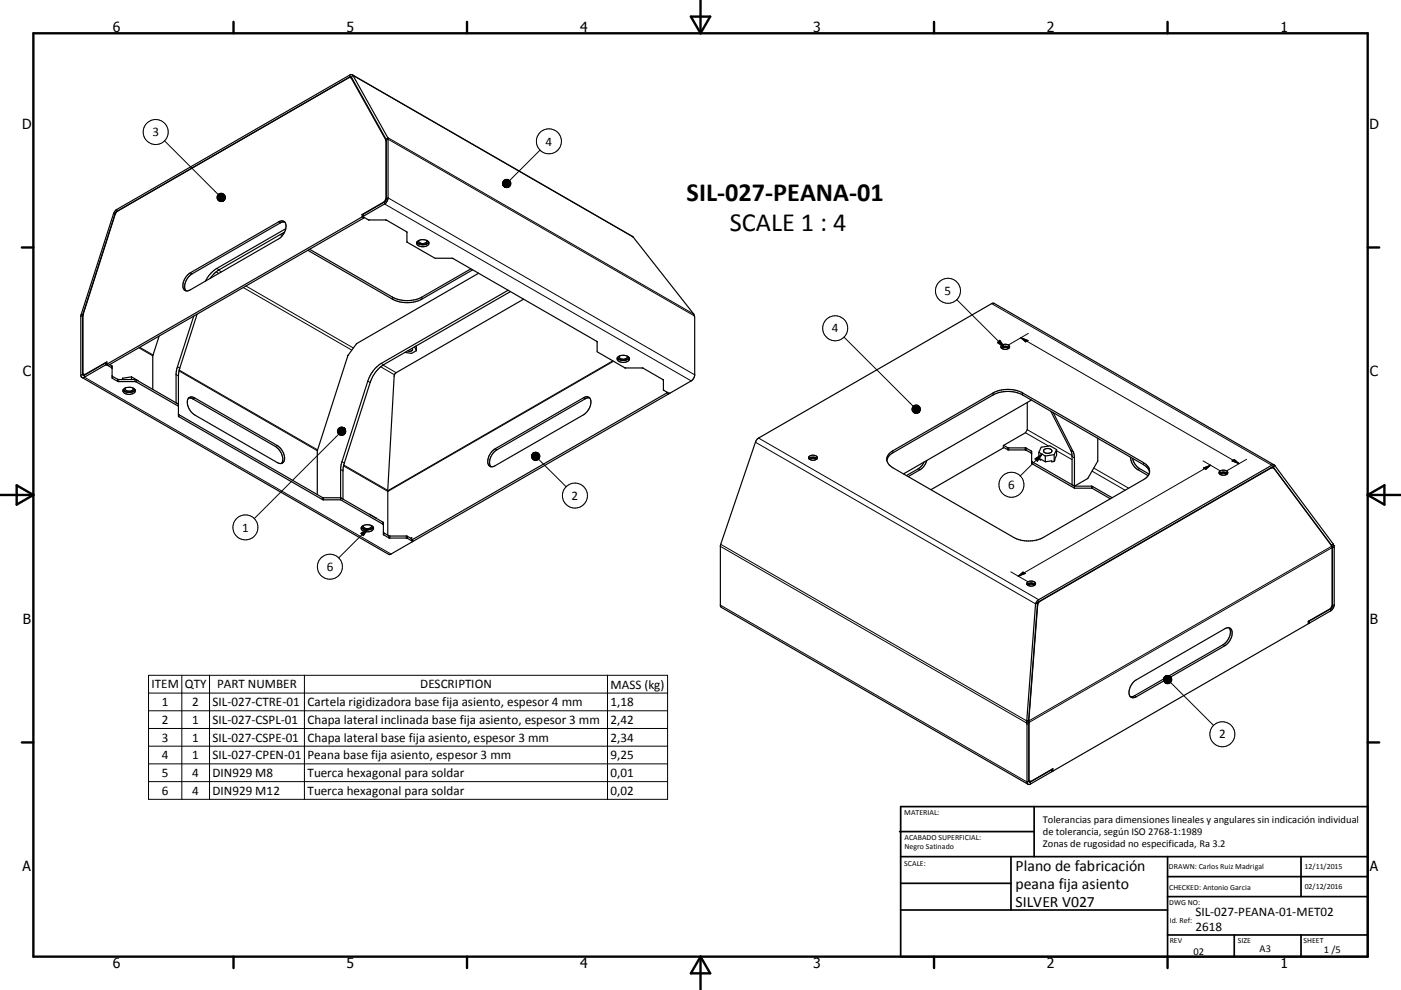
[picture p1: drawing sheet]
<svg xmlns="http://www.w3.org/2000/svg" width="420mm" height="297mm" viewBox="0 0 420 297" stroke-linecap="round" stroke-linejoin="round" font-family="sans-serif">
<g fill="none" stroke="#000" stroke-width=".36">
<path d="M105.1 23.2l-.6 .1-69.5 40.2-.5 .8-9.6 30.2v17.6l.5 .3M105.1 23.2l10.6 18.9v17.5M105.2 23.3l.3 .2M105.6 22.4l10.7 19.2v17.8a2.35 2.35 0 0 1-1 1.8l-6.4 3.7M105.6 22.4l-.7 .1-70.3 40.7-.6 .9-9.7 30.4-.1 18.1 .4 .6M105.6 22.4l84.2 48.7 18.2 23.1 .3 .9-.1 17.9-1 1.3-6.3 3.7h-.4M115.7 59.6l-.5 .9M115.7 59.6l.1 .1M84.1 70.4l.5 .3M84.6 70.1l.4 .2M85.3 69.6l-19.6 11.4-1.2 .8-1.5 1.7M85.3 66.6l-1.2 .3-26.5 15.3a4 4 0 0 0-1.8 5.1"/>
<path d="M85.7 68.6l-20.7 11.9a9.1 9.1 0 0 0-3.4 3.9M92.3 75.1l25.3 14.6a9.7 9.7 0 0 0 8.9 0l15.2-8.7M92.8 74.8l24.8 14.3a9.7 9.7 0 0 0 8.9 0l14.7-8.4M108.6 64.4l.2 .1M108.6 64.4v.7M108.6 65.1l.5 .3M108.6 65.1l-76.6 44.2M108.8 65h.1M108.9 65v.1M108.9 64.9l-.1 .1M108.9 65.1l1.7 .9 5.4 .1 5.9 3.4 .3 3.2 8.2 4.8 5.5 .1 43 24.8 .1 3.1 8.4 4.9h5.4l6 3.5 .1 3.1 1.6 1M108.9 64.9h.1"/>
<path d="M109.1 65.4l-76.6 44.2-.5-.3M109.1 65.2v.2M115.2 60.5l.1 .1M115.2 60.5l-6.6 3.9M115.3 60.6l-6.4 3.7-.1 .7M115.3 60.6l.5-.8v-17.9l-10.4-18.7-.4-.1-70.2 40.6-10 30.9v17.9l.5 .1 6.4-3.7h.3M125 72.6a2.44 2.44 0 0 0 3.5 0M125.5 72.1a1.3 1.3 0 0 0 1 1.1 1.3 1.3 0 0 0 1.3-.5l.2-.6M128 72.1a2.57 2.57 0 0 0-3 .5M128 72.1l.5 .5M128.5 72.6a.97 .97 0 0 1-.9 1.3 1.86 1.86 0 0 1-2.7-1.1l.1-.2M56.2 82.6l.8-.7 26.5-15.3a1.44 1.44 0 0 1 1.9 0 1.44 1.44 0 0 1 .3 1.8 4.9 4.9 0 0 1-2.2 3.3l-26.5 15.3a1.36 1.36 0 0 1-1.6 .1 1.36 1.36 0 0 1-.6-1.6 4.9 4.9 0 0 1 1.4-2.9z"/>
<path d="M58.1 94.8l-5.2 16.7-.1 9.4 .7 .4-12.8-7.4h-5.1l-2-1.2M59.1 94.3l-5.5 17.1v13.6l43.1 24.9h5.4M143.5 82l-36.6 21.1-2.6 3.5M152.3 87.1l-38 21.9a9.8 9.8 0 0 0-4 5.3l-7.9 24.7-.3 1.8v9.1M153 87.5l-38 21.9a9.9 9.9 0 0 0-4 5.4l-7.9 24.6-.3 1.9v8.4l-.7-.4M157 89.8l-38.2 22-.5 .4-2.1 35 .1 13.4M24.6 113.2l91.9 53.1 .7-.1 6.5-3.8M25.4 112.4l.1 .1M32 109.3v-.7l-6.6 3.8M32.9 109.4l.7 .5 .2 3.6 1.7 1h5.2l12.8 7.4M33.6 110.5l-1.9-1-6.4 3.7h-.7M36.8 113.5v.4"/>
<path d="M36.8 113.5l-.2 .4M36.9 116.9a2.44 2.44 0 0 0 3.6 0M37.5 116.4a1.3 1.3 0 0 0 .9 1 1.3 1.3 0 0 0 1.4-.4l.1-.6M39.4 113.1l2 1.2M39.4 113.1v.8M39.4 113.1l-2.6 .4M40.5 116.9a1.23 1.23 0 0 1-1.6 1.4 1.46 1.46 0 0 1-2-1.4M40.5 116.9a2.48 2.48 0 0 0-3.6 0M47.7 100.8l-1.9 6v10M56.5 119.4l1.3 .3 24.8 14.3a4.1 4.1 0 0 1 1.8 5M56.5 119.4l.7-.3 1.2 .3 24.7 14.3a4.1 4.1 0 0 1 1.8 5l-.6 .4-1.2-.3-24.7-14.3a4.1 4.1 0 0 1-1.9-5.1zM104.3 106.7l-9.2 28.5v13.2"/>
<path d="M104.3 106.6v.1M123.5 104.6a.51 .51 0 0 1 .1 .7 .51 .51 0 0 1-.7 .1l-.6-.2M124.3 104.1l.5 1.1M124.7 103.8l.1 1.4M124.8 105.2l-1.4 .8-2-.3M176.7 119.4l-1.2 .2-26.5 15.4a4 4 0 0 0-1.8 5M185.1 107.3a2.44 2.44 0 0 0 3.5 0M185.2 107.2a2.43 2.43 0 0 1 3.5 .3 1.88 1.88 0 0 1-2.9 1 .87 .87 0 0 1-.6-1.3zM185.6 106.9a1.32 1.32 0 0 0 2.3 .5l.2-.5M200 117.9l-76.6 44.1M200 117.6v.3M200 117.9l.5 .3"/>
<path d="M200.5 118.2l-76.5 44.1-.6-.3M200.5 118v.2M300.2 104.3a1.82 1.82 0 0 0 2 .3M300.2 104.3a.98 .98 0 0 1 .4-.9 .98 .98 0 0 1 1-.1 .73 .73 0 0 1 1 .4 .73 .73 0 0 1-.4 .9M300.2 104.3a1.86 1.86 0 0 1 2.4 0M300.5 104.6a1 1 0 0 1 1.7 0M53.5 124.2l43.2 25.1h5.4M147.6 135.4l.8-.7 26.5-15.4a1.37 1.37 0 0 1 1.7-.1 1.37 1.37 0 0 1 .6 1.6 5 5 0 0 1-2.3 3.6l-26.5 15.3a1.44 1.44 0 0 1-1.8 0 1.44 1.44 0 0 1-.3-1.8l.3-1.1zM242.5 137.6a1.82 1.82 0 0 0 2.1 .3M242.5 137.6a.98 .98 0 0 1 .4-.9 .98 .98 0 0 1 1-.1 .79 .79 0 0 1 .9 .2 .79 .79 0 0 1 .1 .9l-.3 .2M242.5 137.6a1.88 1.88 0 0 1 2.5 0M242.9 137.9a.98 .98 0 0 1 1.7 0"/>
<path d="M265.9 138.1a3.3 3.3 0 0 1 1.8-2.3l30-17.3a9.7 9.7 0 0 1 8.9 0l36.2 20.9a3.4 3.4 0 0 1 1.8 2.3M266.6 136.1l1.1-.9 30-17.3a9.7 9.7 0 0 1 8.9 0l36.2 20.9a2.7 2.7 0 0 1 1.9 2.5 2.7 2.7 0 0 1-1.9 2.6l-30 17.3a9.7 9.7 0 0 1-8.9 0l-36.2-20.9a2.63 2.63 0 0 1-1.1-4.2zM277 138.6l-.6 1.1-.8 .8-3.8 2.2M277.9 138.1a4.9 4.9 0 0 1-2.1 2.8l-3.5 2.1M300.8 134.2l1.5 .8h5.2l1.8 1M300.9 133.6l1.4 .8h5.2l1.8 1 .1 3.7 12.7 7.4M308 120.8v8.1l-.6 .9-6.6 3.9v.7l-21.7 12.5M309.3 120l-38.4 22.2M309.3 138.3l12.8 7.6M311.5 135.7v2l.5 .3v-.3l1.4 .8M311.5 135.7l1.9 1.1M313 134.9a1.44 1.44 0 0 1 2.3 .5 1.47 1.47 0 0 1-2.4-.2z"/>
<path d="M313.4 136.8v1.7M315 123.4l6.2 12 .2 1.6v8.4l.7 .5M315.8 123.8l6.2 12.3 .1 10.4M316.1 138.4l-.8 .2v-.3l-1.9 .2M316.1 136.4v2M316.1 136.4l-2.7 .4M316.8 134.9v1.7l-.7 1.8M316.8 134.9l-2-1.1-2.6 .4-.7 1.5M316.8 134.9l-.7 1.5M329.1 131.5v6.9l-2.9 5.1-4.1 2.4M338.9 137.2v.3a4.9 4.9 0 0 0 2.2 3.4l3.1 1.8M339.5 137.5a4.9 4.9 0 0 0 2.2 3.1l2.8 1.6"/>
<path d="M382 139.5l-.7 .1-69.9 40.3-.9 1.3M382 139.5l.2 .2M382 139.5l-84.1-48.5-.6 .1-69.9 40.3-.5 .5-10.9 31.8v18.1l.1 .3 92.1 53.2M382.2 139.7l17.5 23.5M382.2 139.7l-.7 .4M102.1 149.3l12.8 7.4 .2 3.8 1.7 .9 5.3 .1 1.6 .9M102.1 149.9l12.8 7.6M108.4 158.2a2.42 2.42 0 0 0 3.5 0M108.9 157.7l-.5 .5M108.9 157.7a2.64 2.64 0 0 1 3 .4M108.9 157.7a1.31 1.31 0 0 0 2.3 .6l.2-.6M110.8 154.3l.1 .1"/>
<path d="M111.9 158.1a1.21 1.21 0 0 1-1.6 1.4 1.47 1.47 0 0 1-1.9-1.3M112.8 155.4v.1M114.9 159.7l1.9 1.1h5l1.6 .8M322.1 146.5h5.4l5.4 3.1M322.1 145.9h5.4l5.9 3.4M365.6 142.1a1.78 1.78 0 0 1 2.4 0M365.6 141.5a1.61 1.61 0 0 1 2.5 .3 1.49 1.49 0 0 1-2.6 0zM366 142.4a.98 .98 0 0 1 1.6 0M381.2 140.3h.3M381.5 140.1l17.8 23.7 .1 17.9-.6 .9-6.6 3.8v.8l-76.5 44.1M381.5 140.1l-70.3 40.7M381.6 140.3l-.5 .1-69.7 40.3-.3 .9-2.7 34.7"/>
<path d="M381.6 140.3l.5 .3M123.1 161.5l.3-.2v.7M123.7 162.4h.1M123.7 162.2v.2M308 175.4a1.81 1.81 0 0 1 2.4 0M308 174.7a1.6 1.6 0 0 1 2.5 .4 1.5 1.5 0 0 1-2.6-.1zM308.3 175.7a.98 .98 0 0 1 1.7 0M399.4 164.2l.1 .2M399.5 164.4l-.1 17.7-.5 .6-6.6 3.7M399.7 163.2v.1M399.7 163.2l-.5 .4M399.7 163.3l.1 .4"/>
<path d="M399.8 163.7l.2 .4M399.8 163.7l-.4 .3M400 164.1v17.3a2.47 2.47 0 0 1-1.1 1.9l-6.3 3.6h-.4M400 164.1l-.5 .3M310.5 181.2l-2.7 35.1M311.2 180.8l-2.8 35.1M311.2 180.8l-.7 .4M368.5 188.3a4.1 4.1 0 0 1-1.8 5.1l-26.5 15.3-1.3 .3M307.7 216.9l.2 .4M307.8 216.3l-.1 .6M307.9 217.3v17.5l.3 .5M308.3 216.6l-.6 .3"/>
<path d="M308.3 216.6l.1 .3M308.3 216.3h.1M308.4 215.9l-.1 .7M308.4 215.9l-.6 .4M308.4 216.9l.1 17.7h.4l6.5-3.8M308.4 216.9l-.5 .4M308.4 216.3l.1 17.8M340.1 204.4l27.1-15.8a1.36 1.36 0 0 1 1.7-.1 1.36 1.36 0 0 1 .5 1.6 5 5 0 0 1-2.2 3.6l-26.5 15.3a1.45 1.45 0 0 1-1.8 0 1.45 1.45 0 0 1-.4-1.8 5.2 5.2 0 0 1 1.6-2.8zM308.4 234.1h.1M315.4 230.8v.7l-6.5 3.7-.7 .1M315.4 231.2l.3 .1M315.7 231.3v-.7l-6.7 3.9-.5-.4"/>
</g>
<g fill="none" stroke="#000" stroke-width=".3">
<path d="M104.9 22.5l.1 .7M105.3 23.4l.3 .2M105.4 23.2l.4-.6 84 48.5M49.3 42.2l16.1 16.1M115.6 41.9l.2 .2 .5-.3 91.8 52.9M115.7 42.3h.1M115.8 41.8l.4-.5 91.8 52.9M115.8 59.7l.5-.3 92 53.1M161.9 45l-9.1 9.2M34 64.1h.6M35 62.8l.1 .7M83.5 66.6l.6 .3"/>
<path d="M108.9 64.3v.6M115.3 60.6v.6l91.9 53.1M24.3 94.4h.6M24.9 94.7l-.7 .2M57 81.9l.6 .3M64.8 81.6l.8 .4M65 80.5l.7 .5M65.5 81.1l.9 .5M72.9 86.3l32.6 18.7M73.7 85.8l32.2 18.6M117.6 89.1v.6M126.5 89.1v.6"/>
<path d="M286.8 89.9l14.4 14.3M297.3 91.1l84 48.5M24.2 112.6l.6-.4 .5 .4v.6l91.9 53M31.7 108.9v.6M32 109.3v.2M33.5 109.7v.6M33.8 112.9v.6M35.2 113.8v.6M35.6 113.9v.6M40.5 113.9v.6M40.8 114v.6M41.6 104.3l4.2 2.5"/>
<path d="M41.9 104.2l4 2.3M52.8 112.4l.7 .4M53.2 110l.7 .4M53.7 111.3l41.4 23.9M53.7 111l41.5 24M58.4 119.4l-.6 .3M110.3 114.3l.7 .5M114.1 110l4.2 2.5M114.3 109l.7 .4M114.8 109.5l4 2.3M174.9 119.3l.6 .3M183.7 108.3l-67.5 38.9"/>
<path d="M183.9 108.4l-67.6 39-13.3-7.6M253 101.1l20.8 20.8M297.7 117.9v.6M299 102.8l.7-.7 1.5 2.1zM306.1 101.3l65.4 37.8M306.1 101.3l2.1 .9-.7 .4zM306.6 117.9v.6M308.3 100l-6 3.5M53.6 124.4v.6M83.1 133.7l-.5 .3M101.5 130.3l-25.3 25.3M102.5 138.5l.7 .4"/>
<path d="M103.1 139.5l13.1 7.6M148.4 134.7l.6 .3M161.5 137.8l8.2 8.2M226.5 132.7l84 48.5M227.4 131.4l84 48.5M267.7 135.2v.6M302.1 134.3v.6M302.4 134.4v.6M307.3 134.4v.6M307.4 129.8l7 4M307.7 134.5v.6M308 128.9l13.4 7.8"/>
<path d="M309.2 135.3v.6M309.5 138.5v.6M310.3 137.7l2.1-1.5-1.4 2.2zM312.4 136.2l-6.5 6.6M316.8 135.2l4.6 2.7M321 135.1l.7 .4M321.4 137l.7 .4M342.8 138.8v.6M360.7 138.3l5.2 3M362.9 139.6l-57.6 33.3M369.4 138.3l.7-.4 1.4 1.2zM373.7 137.8l-6 3.5"/>
<path d="M96.7 149.3v.6M97 149.3v.6M102.1 140.8l.7 .5M108.2 160l2.1-1.4-1.4 2.1zM110.3 158.6l-8.7 8.8M114.8 156.6v.7M115.1 159.9v.6M275.3 140.6l.5 .3M327.2 145.9v.6M327.4 141.3l9.9 5.8M327.6 146v.6M327.9 140.4l10.5 6.1"/>
<path d="M341.7 140.6l-.6 .3M360.8 140.4l2.1-.8-1.4 1.2zM380.9 140.4h.2M381.5 140.1l.3 .2M116.5 160.7v.6M116.9 160.8v.6M121.8 160.8v.6M122.2 160.9v.6M123.6 162.1v.2M216 163.9l91.7 53M216.1 163.3l91.7 53M303 171.6l5.2 3"/>
<path d="M305.3 172.9l1.4-1.3 .7 .4zM399.3 163.8l-90.9 52.5M399.4 164.3l-90.9 52.4-.2-.1M216 181.5l91.9 53.1 .5-.3 .5 .3v.6M311 181.6h.1M311.6 180.4l.1 .1M366.7 193.4l.5 .3M392.6 186.3v.6M398.8 182.6l.1 .7M400 181.4l-.6 .3M44.5 202.6h155.6v37.2h-155.6zM44.5 207.9h155.6"/>
<path d="M44.5 213.2h155.6M44.5 218.6h155.6M54.5 202.6v37.2M62.8 202.6v37.2M91.3 202.6v37.2M182.1 202.6v37.2M340.2 208.7l.5 .3M351 204.8l12.8 12.8M44.5 223.9h155.6M44.5 229.2h155.6M44.5 234.5h155.6M315.3 230.9v.6"/>
<circle cx="46.7" cy="39.6" r="3.7"/>
<circle cx="164.6" cy="42.4" r="3.8"/>
<circle cx="250.4" cy="98.5" r="3.8"/>
<circle cx="284.2" cy="87.2" r="3.8"/>
<circle cx="73.6" cy="158.2" r="3.7"/>
<circle cx="172.4" cy="148.7" r="3.7"/>
<circle cx="303.2" cy="145.4" r="3.8"/>
<circle cx="98.9" cy="170" r="3.7"/>
<circle cx="366.5" cy="220.3" r="3.8"/>
</g>
<circle cx="399.8" cy="163.7" r=".18" fill="#000"/>
<g fill="none" stroke="#000" stroke-width=".71">
<path d="M10 10h400v277h-400zM70 6.6v3.4M140 6.6v3.4M207.1 5h5.8l-2.9 5zM210 0v10M280 6.6v3.4M350 6.6v3.4M6.6 74.2h3.4M410 74.2h3.5M0 148.5h10M5 145.6l5 2.9-5 2.9zM410 148.5h10.1"/>
<path d="M410 148.5l5.1-2.9v5.8zM6.6 222.7h3.4M410 222.7h3.5M70 287v3.4M140 287v3.4M210 287v10M210 287l2.9 5h-5.8zM280 287v3.4M350 287v3.4"/>
</g>
<g fill="none" stroke="#000" stroke-width=".51">
<path d="M269.7 249.5h40.3M270 242h140v45h-140zM270 257h140M303.1 257v16M310 242v15M350 257v30M390.1 257v12M270 265h33.1M270 273h80M350 269h60M350 263h60M350 280.5h60"/>
<path d="M370 280.5v6.5M390.1 280.5v6.5"/>
</g>
<g fill="#000" stroke="#000" stroke-width=".3">
<path d="M151 55.9l.5 .3zM151 55.9l.8 .4zM151 55.9l1 .4zM151 55.9l1.3 .3zM151 55.9l1.5 .2zM151 55.9l1.7 .1-.2 .1zM151 55.9l1.9-.1-.2 .2zM151 55.9l2.1-.4-.2 .3zM151 55.9l2.2-.6-.1 .2zM151 55.9l2.2-.9v.3zM151 55.9l2.1-1.2 .1 .3zM151 55.9l2.1-1.4v.2z"/>
<path d="M151 55.9l1.9-1.6 .2 .2zM152.7 54.1l.2 .2-1.9 1.6zM152.5 53.9l.2 .2-1.7 1.8zM152.2 53.8l.3 .1-1.5 2zM152 53.8h.2l-1.2 2.1zM151.7 53.8h.3l-1 2.1zM151.4 53.9l.3-.1-.7 2.1zM151.2 54l.2-.1-.4 2zM151 54.2l.2-.2-.2 1.9zM151 54.2v1.7l-.2-1.5zM150.8 54.4l.2 1.5zM150.7 54.7l.3 1.2z"/>
<path d="M150.7 54.9l.3 1zM150.7 55.2l.3 .7zM150.7 55.5l.3 .4zM150.9 55.7l.1 .2zM67.5 59.7l-.3 .4zM67.5 59.4l-.3 .7zM67.5 59.1l-.3 1zM67.5 58.9l-.3 1.2zM67.4 58.6l-.2 1.5zM67.2 58.4l.2 .2-.2 1.5zM67 58.2l.2 .2v1.7zM66.8 58.1l.2 .1 .2 1.9z"/>
<path d="M66.5 58l.3 .1 .4 2zM66.3 58h.2l.7 2.1zM66 58h.3l.9 2.1zM65.7 58.1l.3-.1 1.2 2.1zM65.5 58.2l.2-.1 1.5 2zM65.5 58.2l1.7 1.9-1.9-1.6zM65.3 58.5l1.9 1.6-2-1.4zM65.2 58.7l2 1.4-2.1-1.2zM65.1 58.9l2.1 1.2-2.1-.9zM65.1 59.2l2.1 .9-2.1-.6zM65.1 59.5l2.1 .6-2-.4zM65.2 59.7l2 .4-1.9-.2z"/>
<path d="M65.3 59.9l1.9 .2-1.7 .1zM65.5 60.2l1.7-.1-1.5 .2zM65.7 60.3l1.5-.2-1.3 .3zM65.9 60.4l1.3-.3zM66.2 60.5l1-.4zM66.5 60.5l.7-.4zM66.7 60.4l.5-.3zM67 60.3l.2-.2zM299 102.8l.7-.7 1.5 2.1zM306.1 101.3l2.1 .9-.7 .4zM102.8 128.2l.5 .3zM102.6 128.1l.7 .4z"/>
<path d="M102.3 128.1l1 .4zM102 128.2l1.3 .3zM101.8 128.3l1.5 .2zM101.6 128.5l.2-.2 1.5 .2zM101.4 128.7l.2-.2h1.7zM101.4 128.7l1.9-.2-2 .4zM101.3 128.9l2-.4-2.1 .7zM101.2 129.2l2.1-.7-2.1 .9zM101.2 129.4l2.1-.9-2.1 1.2zM101.2 129.7l2.1-1.2-2 1.5zM101.3 130l2-1.5-1.9 1.7zM101.4 130.2l1.9-1.7-1.7 1.9z"/>
<path d="M103.3 128.5l-1.4 2-.3-.1zM103.3 128.5l-1.2 2.1-.2-.1zM103.3 128.5l-.9 2.1h-.3zM103.3 128.5l-.7 2.1h-.2zM103.3 128.5l-.4 2-.3 .1zM103.3 128.5l-.2 1.9-.2 .1zM103.3 128.5v1.7l-.2 .2zM103.3 128.5l.2 1.5-.2 .2zM103.3 128.5l.3 1.3-.1 .2zM103.3 128.5l.3 1.3zM103.3 128.5l.4 1zM103.3 128.5l.3 .7z"/>
<path d="M103.3 128.5l.3 .5zM103.3 128.5l.2 .2zM159.7 136l-.3 .5zM159.7 136l-.3 .8zM159.7 136l-.3 1zM159.7 136l-.3 1.3zM159.7 136l-.2 1.5zM159.7 136v1.8l-.2-.3zM159.7 136l.2 1.9-.2-.1zM159.7 136l.4 2.1-.2-.2zM159.7 136l.7 2.2-.3-.1zM159.7 136l.9 2.2h-.2z"/>
<path d="M159.7 136l1.2 2.1-.3 .1zM159.7 136l1.5 2-.3 .1zM159.7 136l1.7 1.9-.2 .1zM159.7 136l1.9 1.7-.2 .2zM159.7 136l2 1.5-.1 .2zM159.7 136l2.1 1.2-.1 .3zM159.7 136l2.2 1-.1 .2zM159.7 136l2.1 .7 .1 .3zM159.7 136l2.1 .4v.3zM159.7 136l1.9 .2 .2 .2zM159.7 136h1.7l.2 .2zM159.7 136l1.5-.2 .2 .2z"/>
<path d="M159.7 136l1.5-.2zM159.7 136l1.3-.3zM159.7 136l1-.3zM159.7 136l.7-.3zM159.7 136l.5-.3zM159.7 136l.2-.1zM275.8 123.2l-.3 .4zM275.9 122.9l-.4 .7zM275.9 122.7l-.4 .9zM275.9 122.4l-.4 1.2zM275.7 122.1l.2 .3-.4 1.2zM275.6 121.9l.1 .2-.2 1.5z"/>
<path d="M275.4 121.7l.2 .2-.1 1.7zM275.2 121.6l.2 .1 .1 1.9zM274.9 121.5l.3 .1 .3 2zM274.6 121.5h.3l.6 2.1zM274.4 121.5h.2l.9 2.1zM274.1 121.6l.3-.1 1.1 2.1zM273.9 121.8l.2-.2 1.4 2zM273.9 121.8l1.6 1.8-1.8-1.6zM273.7 122l1.8 1.6-1.9-1.4zM273.6 122.2l1.9 1.4-2-1.1zM273.5 122.5l2 1.1-2.1-.9zM273.4 122.7l2.1 .9-2.1-.6z"/>
<path d="M273.4 123l2.1 .6-2-.4zM273.5 123.2l2 .4-1.8-.1zM273.7 123.5l1.8 .1-1.7 .1zM273.8 123.7l1.7-.1-1.5 .2zM274 123.8l1.5-.2-1.2 .4zM274.3 124l1.2-.4zM274.6 124l.9-.4zM274.8 124l.7-.4zM275.1 123.9l.4-.3zM275.3 123.8l.2-.2zM310.3 137.7l2.1-1.5-1.4 2.2zM369.4 138.3l.7-.4 1.4 1.2z"/>
<path d="M360.8 140.4l2.1-.8-1.4 1.2zM108.2 160l2.1-1.4-1.4 2.1zM305.3 172.9l1.4-1.3 .7 .4zM349.2 203l-.3 .4zM349.2 203l-.4 .7zM349.2 203l-.4 1zM349.2 203l-.3 1.2zM349.2 203l-.2 1.5zM349.2 203l-.1 1.7-.1-.2zM349.2 203l.1 1.9-.2-.2zM349.2 203l.4 2-.3-.1zM349.2 203l.6 2.1-.2-.1z"/>
<path d="M349.2 203l.9 2.1h-.3zM349.2 203l1.2 2.1h-.3zM349.2 203l1.4 2-.2 .1zM349.2 203l1.7 1.9-.3 .1zM349.2 203l1.8 1.7-.1 .2zM349.2 203l2 1.4-.2 .3zM349.2 203l2.1 1.2-.1 .2zM349.2 203l2.1 .9v.3zM349.2 203l2.1 .6v.3zM349.2 203l2 .4 .1 .2zM349.2 203l1.9 .2 .1 .2zM349.2 203h1.7l.2 .2z"/>
<path d="M349.2 203l1.5-.2 .2 .2zM349.2 203l1.2-.3 .3 .1zM349.2 203l1.2-.3zM349.2 203l1-.4zM349.2 203l.7-.4zM349.2 203l.4-.3zM349.2 203l.2-.2z"/>
</g>
<g font-size="7.9">
<text x="205.8" y="60.2">SIL-027-PEANA-01</text>
<text x="218.8" y="69.2">SCALE 1 : 4</text>
</g>
<g font-size="4.7">
<text x="304.5" y="261.2">Plano de fabricación</text>
<text x="304.5" y="266.6">peana fija asiento</text>
<text x="304.5" y="272">SILVER V027</text>
</g>
<g font-size="4.2">
<text x="33.9" y="9.6">6</text>
<text x="103.9" y="9.6">5</text>
<text x="173.9" y="9.6">4</text>
<text x="243.8" y="9.6">3</text>
<text x="313.9" y="9.6">2</text>
<text x="383.9" y="9.6">1</text>
<text x="6.7" y="38.7">D</text>
<text x="410.5" y="38.7">D</text>
<text x="6.9" y="112.9">C</text>
<text x="410.7" y="112.9">C</text>
<text x="6.9" y="187.1">B</text>
<text x="410.7" y="187.1">B</text>
<text x="6.8" y="261.4">A</text>
<text x="410.7" y="261.4">A</text>
<text x="33.9" y="290.4">6</text>
<text x="103.9" y="290.4">5</text>
<text x="173.9" y="290.4">4</text>
<text x="243.8" y="290.4">3</text>
<text x="313.9" y="290.4">2</text>
<text x="383.9" y="290.4">1</text>
</g>
<g font-size="3.9">
<text x="45.7" y="40.9">3</text>
<text x="163.6" y="43.7">4</text>
<text x="283.2" y="88.5">5</text>
<text x="249.3" y="99.7">4</text>
<text x="171.4" y="149.9">2</text>
<text x="302.3" y="146.7">6</text>
<text x="72.6" y="159.5">1</text>
<text x="98" y="171.3">6</text>
<text x="45.5" y="206.5">ITEM</text>
<text x="55.5" y="206.5">QTY</text>
<text x="65.1" y="206.5">PART NUMBER</text>
<text x="126" y="206.5">DESCRIPTION</text>
<text x="183" y="206.6">MASS (kg)</text>
<text x="48.5" y="211.8">1</text>
<text x="57.7" y="211.8">2</text>
<text x="63.8" y="211.8">SIL-027-CTRE-01</text>
<text x="92.2" y="211.9">Cartela rigidizadora base fija asiento, espesor 4 mm</text>
<text x="183" y="211.8">1,18</text>
<text x="48.5" y="217.2">2</text>
<text x="57.7" y="217.2">1</text>
<text x="63.8" y="217.2">SIL-027-CSPL-01</text>
<text x="92.2" y="217.3">Chapa lateral inclinada base fija asiento, espesor 3 mm</text>
<text x="183" y="217.2">2,42</text>
<text x="365.5" y="221.5">2</text>
<text x="48.5" y="222.5">3</text>
<text x="48.5" y="227.8">4</text>
<text x="57.7" y="222.5">1</text>
<text x="57.7" y="227.8">1</text>
<text x="63.8" y="222.5">SIL-027-CSPE-01</text>
<text x="63.8" y="227.8">SIL-027-CPEN-01</text>
<text x="92.2" y="222.5">Chapa lateral base fija asiento, espesor 3 mm</text>
<text x="92.2" y="227.8">Peana base fija asiento, espesor 3 mm</text>
<text x="183" y="222.5">2,34</text>
<text x="183" y="227.8">9,25</text>
<text x="48.5" y="233.1">5</text>
<text x="57.7" y="233.1">4</text>
<text x="63.8" y="233.1">DIN929 M8</text>
<text x="92.2" y="233.2">Tuerca hexagonal para soldar</text>
<text x="183" y="233.1">0,01</text>
<text x="48.5" y="238.4">6</text>
<text x="57.7" y="238.4">4</text>
<text x="63.8" y="238.4">DIN929 M12</text>
<text x="92.2" y="238.5">Tuerca hexagonal para soldar</text>
<text x="183" y="238.4">0,02</text>
<text x="358.4" y="274.9">SIL-027-PEANA-01-MET02</text>
<text x="358.4" y="279.4">2618</text>
</g>
<g font-size="3.1">
<text x="312.7" y="246.8">Tolerancias para dimensiones lineales y angulares sin indicación individual</text>
<text x="312.7" y="250.4">de tolerancia, según ISO 2768-1:1989</text>
<text x="312.7" y="254">Zonas de rugosidad no especificada, Ra 3.2</text>
<text x="357.8" y="286.5">02</text>
<text x="377.6" y="285.6">A3</text>
<text x="396.9" y="285.9">1 /5</text>
</g>
<g font-size="2.4">
<text x="271.1" y="244.4">MATERIAL:</text>
<text x="271.2" y="252">ACABADO SUPERFICIAL:</text>
<text x="271.2" y="254.7">Negro Satinado</text>
<text x="271.1" y="259.7">SCALE:</text>
<text x="350.4" y="260.8">DRAWN: Carlos Ruiz Madrigal</text>
<text x="391.1" y="260.6">12/11/2015</text>
<text x="350.5" y="267">CHECKED: Antonio Garcia</text>
<text x="391.2" y="266.7">02/12/2016</text>
<text x="350.5" y="271.4">DWG NO:</text>
<text x="350.7" y="276.9">Id. Ref:</text>
<text x="350.7" y="282.8">REV</text>
<text x="371.1" y="282.9">SIZE</text>
<text x="390.8" y="283">SHEET</text>
</g>
</svg>
